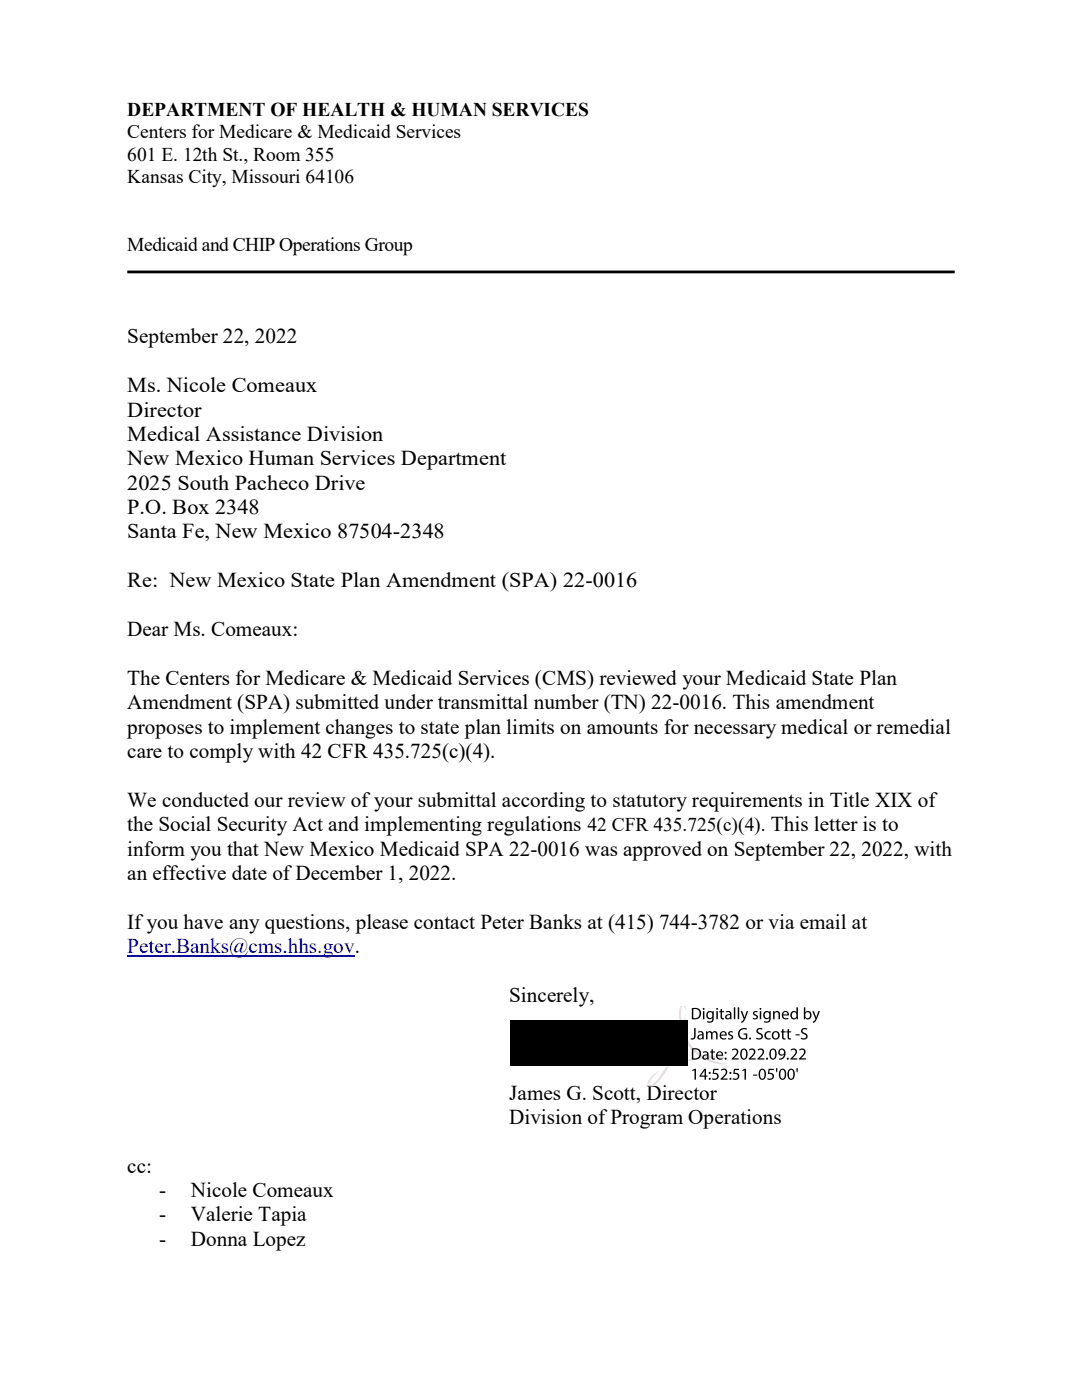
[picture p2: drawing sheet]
<svg xmlns="http://www.w3.org/2000/svg" width="216mm" height="279mm" viewBox="0 0 216 279" stroke-linecap="round" stroke-linejoin="round" font-family="sans-serif">
<path d="M25.4 54.3h165.1" fill="none" stroke="#000" stroke-width=".55"/>
<path d="M25.4 190.8h45.4" fill="none" stroke="#00f" stroke-width=".21"/>
<path d="M135.7 200.8a5.4 5.4 0 0 0-.1 2.9h.4a4.4 4.4 0 0 1 .2-2.9 1.07 1.07 0 0 1 .6 1l.1-.6a.65 .65 0 0 0-.5-.5 .65 .65 0 0 0-.7 .1zM136.8 202.1l-.3 1.6h.3zM137 207v1.2l.5 .7 1 1.1 1.2 .9-2.7 .6v.3l3.3-.5a7.6 7.6 0 0 0 4.5 1.1l.3-.3h-.1a6.3 6.3 0 0 1-3.7-.9l1.3-.1a4.3 4.3 0 0 1 2.4 .5l.2 .3v-.3a1.26 1.26 0 0 0-1.2-.8l-2.2-.1a3.1 3.1 0 0 1-3.1-1.3l-.8-.8zM144.4 213a.45 .45 0 0 0 .9 0 .45 .45 0 0 0-.9 0zM144.5 213a.35 .35 0 0 1 .7 0 .35 .35 0 0 1-.7 0zM144.7 212.8v.4l.1-.1 .2 .1v-.4zM144.8 212.9l.1 .1zM129.9 214.9a1.96 1.96 0 0 0-.7 1.8l.5 .2a2.53 2.53 0 0 0 2.1-1.5l1.7-2.6h-.6l-1.8 2.8a2.64 2.64 0 0 1-1.7 1.1 5.7 5.7 0 0 1 2.6-3.3l-.8 .5z" fill="#ffd9d9"/>
<g fill="#000">
<path d="M101.9 203.5h35.3v9.2h-35.3z"/>
<path d="M138.3 201.4v1.8a.94 .94 0 0 0 1.3-.9 .94 .94 0 0 0-1.3-.9zM138 201.2a1.27 1.27 0 0 1 1.9 1 1.36 1.36 0 0 1-1.9 1.2zM140.2 201.3a.2 .2 0 0 1 .4 0 .2 .2 0 0 1-.4 0zM140.3 201.8h.3v1.6h-.3zM141.4 202.2a.53 .53 0 0 0-.1 .8 .53 .53 0 0 0 .8-.1 .56 .56 0 0 0 0-.6 .56 .56 0 0 0-.6-.3zM141.1 202a.62 .62 0 0 1 1.1 0v-.2h.2v1.4a.85 .85 0 0 1-.4 .8 .85 .85 0 0 1-.9 0v-.2a.6 .6 0 0 0 .8 0 .6 .6 0 0 0 .2-.7 .76 .76 0 0 1-1.1 0 .76 .76 0 0 1 .1-1.1zM142.9 201.3a.2 .2 0 0 1 .4 0 .2 .2 0 0 1-.4 0zM142.9 201.8h.3v1.6h-.3zM143.8 201.4l.3-.1v.5h.4v.2h-.4v1l.1 .2h.3v.2h-.5l-.2-.2v-1.2h-.3v-.2h.3zM145.1 202.7a.33 .33 0 0 0 .2 .5 .33 .33 0 0 0 .4-.3v-.3zM144.8 201.9a.68 .68 0 0 1 .8-.1 .68 .68 0 0 1 .4 .6v1h-.3v-.2a.55 .55 0 0 1-.7 .2 .55 .55 0 0 1-.3-.7 .55 .55 0 0 1 .7-.3h.3a.44 .44 0 0 0-.3-.5 .44 .44 0 0 0-.5 .2zM146.4 201h.3v2.4h-.3zM147.2 201h.3v2.4h-.3zM147.8 201.8h.3l.5 1.3 .4-1.3h.3l-.7 1.8-.7 .5v-.2l.5-.5zM150.4 201.9l.6-.1 .2 .1-.1 .2a.29 .29 0 0 0-.5-.1 .29 .29 0 0 0 .2 .5 .54 .54 0 0 1 .3 .8 .54 .54 0 0 1-.8 .1v-.3a.33 .33 0 0 0 .4 .1 .33 .33 0 0 0 .1-.4l-.1-.1a.47 .47 0 0 1-.4-.7zM151.6 201.3a.18 .18 0 0 1 .3 0 .18 .18 0 0 1-.3 0zM151.6 201.8h.3v1.6h-.3zM152.7 202.2a.53 .53 0 0 0 0 .8 .53 .53 0 0 0 .8-.1 .56 .56 0 0 0-.1-.6 .56 .56 0 0 0-.5-.3zM152.5 202a.62 .62 0 0 1 1 0v-.2h.3v1.4a.85 .85 0 0 1-.4 .8 .85 .85 0 0 1-1 0l.1-.2a.6 .6 0 0 0 .7 0 .6 .6 0 0 0 .3-.7 .76 .76 0 0 1-1.1 0 .76 .76 0 0 1 .1-1.1zM154.3 201.8h.2v.3a.6 .6 0 0 1 .7-.3 .6 .6 0 0 1 .4 .6v1h-.3v-.9a.4 .4 0 0 0-.3-.5 .4 .4 0 0 0-.4 .4v1h-.3zM156.4 202.1l-.1 .3h.8a.41 .41 0 0 0-.2-.4 .41 .41 0 0 0-.5 .1zM156.2 202a.7 .7 0 0 1 .9-.2 .7 .7 0 0 1 .3 .9h-1.1a.63 .63 0 0 0 1 .4v.2a.88 .88 0 0 1-1.1-.1 .88 .88 0 0 1 0-1.2zM158.1 202.2a.54 .54 0 0 0 0 .8 .54 .54 0 0 0 .8-.1 .53 .53 0 0 0-.1-.7 .53 .53 0 0 0-.7 0zM157.9 202a.64 .64 0 0 1 1 0v-1h.3v2.4h-.2l-.1-.3a.75 .75 0 0 1-1 .1 .75 .75 0 0 1-.1-1zM160.9 202.1l-.2 .3a.54 .54 0 0 0 .1 .6 .54 .54 0 0 0 .7 0 .58 .58 0 0 0 .1-.7 .58 .58 0 0 0-.7-.2zM160.4 201h.3v1.1a.76 .76 0 0 1 1.1-.1 .76 .76 0 0 1 0 1.1 .67 .67 0 0 1-1.1 0l-.1 .3h-.2zM162.1 201.8h.3l.5 1.3 .4-1.3h.3l-.7 1.8-.7 .5v-.2l.5-.5z"/>
<path d="M138.3 209.4v1.8a.94 .94 0 0 0 1.3-.9 .94 .94 0 0 0-1.3-.9zM138 209.2a1.27 1.27 0 0 1 1.9 1.1 1.36 1.36 0 0 1-1.9 1.1zM140.5 210.8a.33 .33 0 0 0 .2 .5 .33 .33 0 0 0 .4-.4v-.3zM140.2 209.9a.68 .68 0 0 1 .8-.1 .68 .68 0 0 1 .4 .7v1h-.2l-.1-.2a.55 .55 0 0 1-.7 .2 .55 .55 0 0 1-.3-.7 .55 .55 0 0 1 .7-.4h.3a.44 .44 0 0 0-.3-.4 .44 .44 0 0 0-.5 .1zM142 209.5l.2-.1v.4h.5v.3h-.5l.1 1 .1 .1h.2l.1 .2-.5 .1-.2-.2v-1.2h-.3v-.3h.3zM143.3 210.2l-.1 .3h.8a.41 .41 0 0 0-.2-.5 .41 .41 0 0 0-.5 .2zM143.1 210.1a.7 .7 0 0 1 .9-.2 .7 .7 0 0 1 .3 .8h-1.1a.63 .63 0 0 0 1 .5v.2a.88 .88 0 0 1-1.1-.2 .88 .88 0 0 1 0-1.1zM144.6 211.3a.21 .21 0 0 1 .4 0 .21 .21 0 0 1-.4 0zM144.6 210.1a.21 .21 0 0 1 .4 0 .21 .21 0 0 1-.4 0zM146 209.5a.76 .76 0 0 1 1.2 0 .76 .76 0 0 1-.2 1.1l-.6 .6h1v.3h-1.4v-.2l.4-.4a.91 .91 0 0 0 .4-1.4l-.7 .2zM148.3 209.5a1.26 1.26 0 0 0 .1 1.8 1.13 1.13 0 0 0 0-1.8zM148.1 209.4a.78 .78 0 0 1 .9 .1 .78 .78 0 0 1 .2 .8 .78 .78 0 0 1-.3 1 .78 .78 0 0 1-1-.1l-.2-1.2zM149.5 209.5a.76 .76 0 0 1 1.1 0 .76 .76 0 0 1-.2 1.1l-.6 .6h1v.3h-1.4v-.2l.4-.4a.91 .91 0 0 0 .4-1.4l-.7 .2zM151.2 209.5a.76 .76 0 0 1 1.1 0 .76 .76 0 0 1-.2 1.1l-.6 .6h1v.3h-1.4v-.2l.4-.4a.91 .91 0 0 0 .4-1.4l-.6 .2zM152.9 211.3a.21 .21 0 0 1 .4 0 .21 .21 0 0 1-.4 0zM154.1 209.5a1.26 1.26 0 0 0 .1 1.8 1.13 1.13 0 0 0 0-1.8zM153.9 209.4a.78 .78 0 0 1 .9 .1 .78 .78 0 0 1 .2 .8 .78 .78 0 0 1-.3 1 .78 .78 0 0 1-1-.1l-.2-1.2zM155.5 210a.5 .5 0 0 0 1 0 .5 .5 0 0 0-1 0zM155.5 209.5a.78 .78 0 0 1 1-.1 .78 .78 0 0 1 .2 1 1.15 1.15 0 0 1-1.2 1.1v-.3a.88 .88 0 0 0 .9-.7 .68 .68 0 0 1-1 0 .68 .68 0 0 1 .1-1zM157 211.3a.21 .21 0 0 1 .4 0 .21 .21 0 0 1-.4 0zM157.8 209.5a.76 .76 0 0 1 1.1 0 .76 .76 0 0 1-.2 1.1l-.6 .6h1v.3h-1.4v-.2l.4-.4a.91 .91 0 0 0 .4-1.4l-.7 .2zM159.5 209.5a.76 .76 0 0 1 1.1 0 .76 .76 0 0 1-.2 1.1l-.6 .6h1v.3h-1.4v-.2l.4-.4a.91 .91 0 0 0 .4-1.4l-.6 .2z"/>
<path d="M138.5 205.2h.3v1.5a.69 .69 0 0 1-.3 .7 .69 .69 0 0 1-.7 0l.1-.2h.4l.2-.2zM139.5 206.7a.33 .33 0 0 0 .2 .6 .33 .33 0 0 0 .4-.4v-.3zM139.3 205.9a.68 .68 0 0 1 .7-.1 .68 .68 0 0 1 .4 .6v1h-.2l-.1-.2a.55 .55 0 0 1-.7 .2 .55 .55 0 0 1-.2-.7 .55 .55 0 0 1 .6-.3h.3a.44 .44 0 0 0-.3-.4 .44 .44 0 0 0-.5 .1zM140.9 205.8h.2v.3a.54 .54 0 0 1 .5-.3 .54 .54 0 0 1 .5 .3 .57 .57 0 0 1 .7-.3 .57 .57 0 0 1 .4 .7v.9h-.3v-.9a.37 .37 0 0 0-.3-.5 .37 .37 0 0 0-.4 .4v1h-.3v-.9a.37 .37 0 0 0-.4-.5 .37 .37 0 0 0-.3 .5v.9h-.3zM144 206.2l-.1 .3h.8a.41 .41 0 0 0-.2-.5 .41 .41 0 0 0-.5 .2zM143.8 206a.7 .7 0 0 1 .9-.1 .7 .7 0 0 1 .3 .8h-1.1a.63 .63 0 0 0 1 .5v.2a.88 .88 0 0 1-1.1-.2 .88 .88 0 0 1 0-1.2zM145.4 205.9l.7-.1 .1 .1v.2a.29 .29 0 0 0-.5-.1 .29 .29 0 0 0 .2 .5 .54 .54 0 0 1 .3 .8 .54 .54 0 0 1-.9 .1v-.3a.33 .33 0 0 0 .5 .2 .33 .33 0 0 0 0-.5l-.1-.1a.47 .47 0 0 1-.4-.6zM147.5 205.6a1.38 1.38 0 0 1 1.5-.3v.2a.93 .93 0 0 0-1.4 .7 .93 .93 0 0 0 1.2 1v-.7h-.4v-.2h.7v1a1.2 1.2 0 0 1-1.5-.2 1.2 1.2 0 0 1-.1-1.5zM149.5 207.3a.21 .21 0 0 1 .4 0 .21 .21 0 0 1-.4 0zM151.1 205.3l.7-.1 .3 .1v.2a.42 .42 0 0 0-.7-.1 .42 .42 0 0 0 .1 .7 .73 .73 0 0 1 .7 .9 .73 .73 0 0 1-1.1 .4l-.2-.1v-.2a.49 .49 0 0 0 .8 .1 .49 .49 0 0 0 0-.7 .72 .72 0 0 1-.7-.4 .72 .72 0 0 1 .1-.8zM152.8 206a.98 .98 0 0 1 1-.1l-.1 .2a.61 .61 0 0 0-.9 .5 .61 .61 0 0 0 .9 .6l.1 .2a.85 .85 0 0 1-1.1-.2 .85 .85 0 0 1 .1-1.2zM154.5 206.1a.62 .62 0 0 0-.2 .7 .62 .62 0 0 0 .7 .4 .6 .6 0 0 0 .3-.8 .6 .6 0 0 0-.8-.3zM154 206.6a.82 .82 0 0 1 1.6 0 .82 .82 0 0 1-1.6 0zM156.1 205.4h.2v.4h.5v.2h-.5l.1 1 .1 .2h.2v.2h-.4l-.2-.2v-1.2h-.3v-.2h.3zM157.2 205.4h.2v.4h.5v.2h-.5l.1 1 .1 .2h.2v.2h-.4l-.2-.2v-1.2h-.3v-.2h.3zM158.7 206.4h.9v.2h-.9zM160 205.3l.7-.1 .4 .1-.1 .2a.42 .42 0 0 0-.7-.1 .42 .42 0 0 0 .1 .7 .73 .73 0 0 1 .7 .9 .73 .73 0 0 1-1.1 .4l-.2-.1 .1-.2a.49 .49 0 0 0 .7 .1 .49 .49 0 0 0 0-.7 .72 .72 0 0 1-.6-.4 .72 .72 0 0 1 0-.8z"/>
<path d="M138.1 213.6l.8-.3v2.2h-.3v-1.9l-.4 .2zM140.6 213.6l-.7 1.1h.7zM140.5 213.3h.4v1.4h.3v.2h-.3v.6h-.3v-.6h-1v-.2zM141.4 215.3a.21 .21 0 0 1 .4 0 .21 .21 0 0 1-.4 0zM141.4 214.1a.21 .21 0 0 1 .4 0 .21 .21 0 0 1-.4 0zM142.3 213.3h1.1v.3h-.9v.5a.75 .75 0 0 1 .9 .8 .75 .75 0 0 1-1.1 .6l-.2-.1v-.2a.54 .54 0 0 0 .8 .1 .54 .54 0 0 0 .1-.8 .54 .54 0 0 0-.7-.2h-.1zM143.8 213.5a.76 .76 0 0 1 1.2 0 .76 .76 0 0 1-.2 1.2l-.6 .5h1v.3h-1.4v-.2l.4-.4a.91 .91 0 0 0 .4-1.4l-.7 .2zM145.5 215.3a.25 .25 0 0 1 .5 0 .25 .25 0 0 1-.5 0zM145.5 214.1a.25 .25 0 0 1 .5 0 .25 .25 0 0 1-.5 0zM146.4 213.3h1.1v.3h-.8l-.1 .5a.75 .75 0 0 1 .9 .8 .75 .75 0 0 1-1.1 .6l-.2-.1 .1-.2a.54 .54 0 0 0 .7 .1 .54 .54 0 0 0 .1-.8 .54 .54 0 0 0-.7-.2h-.1zM148.1 213.6l.7-.3v2.2h-.2v-1.9l-.4 .2zM150.3 214.5h.8v.2h-.8zM151.9 213.6a1.25 1.25 0 0 0 .2 1.7 1.13 1.13 0 0 0 0-1.8zM151.7 213.4a.78 .78 0 0 1 .9 .1 .78 .78 0 0 1 .2 .9 .78 .78 0 0 1-.2 .9 .78 .78 0 0 1-1-.1l-.2-1.1zM153.4 213.3h1v.3h-.8l-.1 .5a.75 .75 0 0 1 1 .8 .75 .75 0 0 1-1.2 .6l-.2-.1 .1-.2a.54 .54 0 0 0 .7 .1 .54 .54 0 0 0 .2-.8 .54 .54 0 0 0-.7-.2h-.2zM154.8 213.2h.3v.8h-.2zM156 213.6a1.25 1.25 0 0 0 .1 1.7 1.13 1.13 0 0 0 0-1.8zM155.8 213.4a.78 .78 0 0 1 .9 .1 .78 .78 0 0 1 .2 .9 .78 .78 0 0 1-.3 .9 .78 .78 0 0 1-1-.1l-.2-1.1zM157.7 213.6a1.25 1.25 0 0 0 .2 1.7 1.13 1.13 0 0 0 0-1.8zM157.5 213.4a.78 .78 0 0 1 .9 .1 .78 .78 0 0 1 .2 .9 .78 .78 0 0 1-.3 .9 .78 .78 0 0 1-1-.1l-.2-1.1zM158.9 213.2h.3l-.1 .8h-.1z"/>
</g>
<g font-size="4.2">
<text x="25.4" y="68.5">September 22, 2022</text>
<text x="25.4" y="78.3">Ms. Nicole Comeaux</text>
<text x="25.4" y="83.1">Director</text>
<text x="25.4" y="88">Medical Assistance Division</text>
<text x="25.4" y="92.9">New Mexico Human Services Department</text>
<text x="25.4" y="97.7">2025 South Pacheco Drive</text>
<text x="25.4" y="102.6">P.O. Box 2348</text>
<text x="25.4" y="107.5">Santa Fe, New Mexico 87504-2348</text>
<text x="25.4" y="117.2">Re: New Mexico State Plan Amendment (SPA) 22-0016</text>
<text x="25.4" y="127">Dear Ms. Comeaux:</text>
<text x="25.4" y="136.7">The Centers for Medicare &amp; Medicaid Services (CMS) reviewed your Medicaid State Plan</text>
<text x="25.4" y="141.6">Amendment (SPA) submitted under transmittal number (TN) 22-0016. This amendment</text>
<text x="25.4" y="146.4">proposes to implement changes to state plan limits on amounts for necessary medical or remedial</text>
<text x="25.4" y="151.3">care to comply with 42 CFR 435.725(c)(4).</text>
<text x="25.4" y="161">We conducted our review of your submittal according to statutory requirements in Title XIX of</text>
<text x="25.4" y="165.9">the Social Security Act and implementing regulations 42 CFR 435.725(c)(4). This letter is to</text>
<text x="25.4" y="170.8">inform you that New Mexico Medicaid SPA 22-0016 was approved on September 22, 2022, with</text>
<text x="25.4" y="175.6">an effective date of December 1, 2022.</text>
<text x="25.4" y="185.4">If you have any questions, please contact Peter Banks at (415) 744-3782 or via email at</text>
<text x="101.6" y="200">Sincerely,</text>
<text x="101.6" y="219.5">James G. Scott, Director</text>
<text x="101.6" y="224.3">Division of Program Operations</text>
<text x="25.4" y="234.1">cc:</text>
<text x="31.7" y="238.9">-</text>
<text x="38.1" y="238.9">Nicole Comeaux</text>
<text x="31.7" y="243.8">-</text>
<text x="38.1" y="243.8">Valerie Tapia</text>
<text x="31.7" y="248.6">-</text>
<text x="38.1" y="248.6">Donna Lopez</text>
</g>
<text font-size="4.2" fill="#00f" x="25.4" y="190.2">Peter.Banks@cms.hhs.gov.</text>
<g font-size="3.9">
<text x="25.4" y="23.1">DEPARTMENT OF HEALTH &amp; HUMAN SERVICES</text>
<text x="25.4" y="27.6">Centers for Medicare &amp; Medicaid Services</text>
<text x="25.4" y="32.1">601 E. 12th St., Room 355</text>
<text x="25.4" y="36.6">Kansas City, Missouri 64106</text>
<text x="25.4" y="50">Medicaid and CHIP Operations Group</text>
</g>
</svg>
